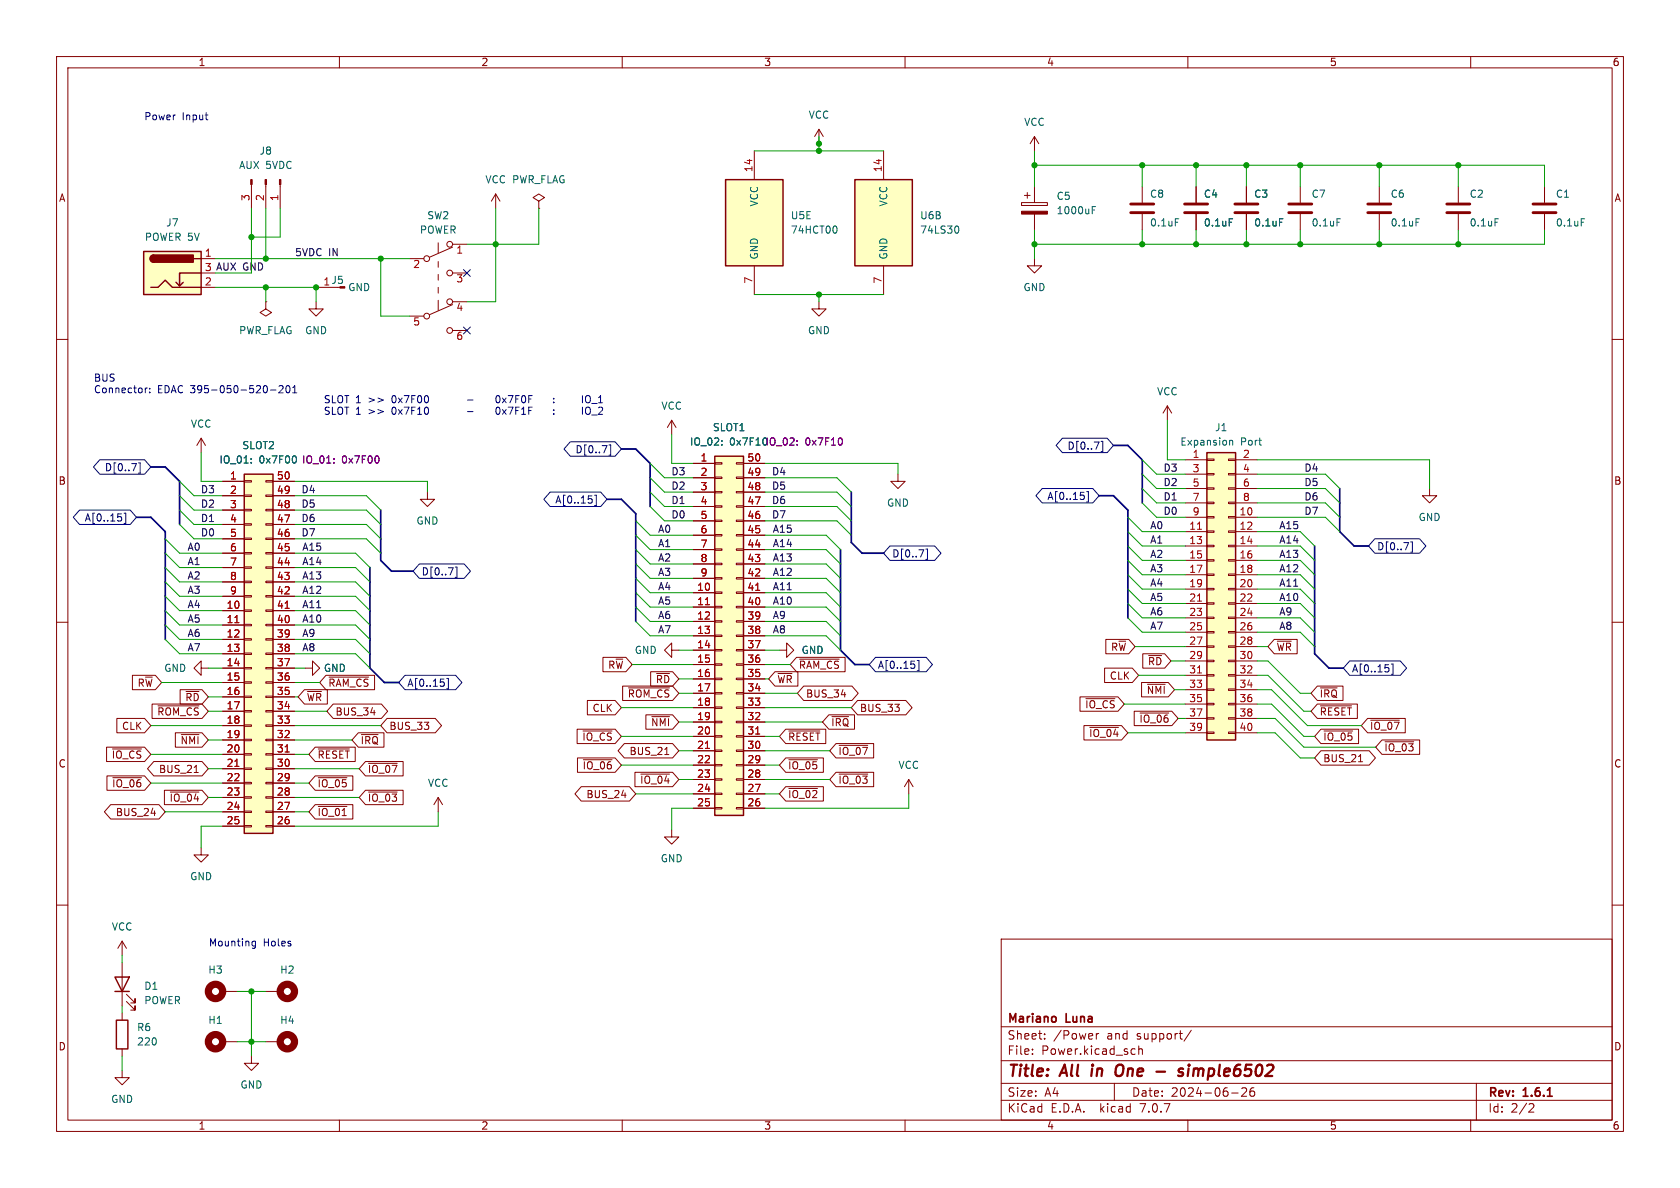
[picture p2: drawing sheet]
<svg xmlns="http://www.w3.org/2000/svg" width="297mm" height="210mm" viewBox="0 0 297 210" stroke-linecap="round" stroke-linejoin="round" font-family="sans-serif">
<g fill="none" stroke="#840000" stroke-width=".18">
<path d="M10 10h277v190h-277zM12 12h273v186h-273zM60 10v2M110 10v2M160 10v2M210 10v2M260 10v2M44.4 32.6v4.2M47 32.6v4.2M49.5 32.6v4.2M87.6 34.3l-.7 1.3M87.6 34.3v2.5"/>
<path d="M87.6 34.3l.8 1.3M95.2 35.6l1.1-.7-1.1-.6-1 .6 1 .7v1.2M95.2 36.8h.1M133.3 26.7v5.1M144.8 22.9l-.8 1.2M144.8 22.9v2.5M144.8 22.9l.7 1.2M156.2 26.7v5.1M180.6 35.8h4.6v.5h-4.6zM181.1 34.5h1M181.6 34v1.1M182.9 24.1l-.8 1.3"/>
<path d="M182.9 24.1v2.6M182.9 33v2.8M182.9 37.8v2.8M182.9 24.1l.7 1.3M201.9 33v2.8M201.9 37.8v2.8M211.5 33v2.8M211.5 37.8v2.8M220.3 33v2.8M220.3 37.8v2.8M229.9 33v2.8M229.9 37.8v2.8"/>
<path d="M243.8 33v2.8M243.8 37.8v2.8M257.8 33v2.8M257.8 37.8v2.8M273 33v2.8M273 37.8v2.8M10 60h2M35.6 45.7h2.5M35.6 48.3h2.5M35.6 50.8h2.5M47 53.3v1.3l1 .6-1 .7-1-.7 1-.6M47 53.3h.1"/>
<path d="M55.9 53.3v1.3h1.2l-1.2 1.3-1.3-1.3h1.3M55.9 50.8h3.8M72.4 45.7h2.5M72.4 55.9h2.5M77.5 42.9v1.8M77.5 46.2v1M77.5 48.5v1M77.5 50.8v1M77.5 53.1v1.8M80 53.8l-4.1 1.8M80 43.7l-4.1 1.8M80 43.2h2.5"/>
<path d="M80 48.3h2.5M80 53.3h2.5M80 58.4h2.5M133.3 47v5.1M144.8 53.3v1.3h1.2l-1.2 1.3-1.3-1.3h1.3M156.2 47v5.1M182.9 45.7v1.3h1.2l-1.2 1.3-1.3-1.3h1.3M285 60h2M35.6 77.5l-.8 1.2M35.6 77.5v2.5M35.6 77.5l.7 1.2M118.7 74.3l-.7 1.3"/>
<path d="M118.7 74.3v2.5M118.7 74.3l.8 1.3M206.4 71.8l-.8 1.2M206.4 71.8v2.5M206.4 71.8l.7 1.2M39.4 85.1h3.8M39.4 87.6h3.8M39.4 90.2h3.8M39.4 92.7h3.8M39.4 97.8h3.8M39.4 95.3h3.8M43.2 97.7h1.2v.2h-1.2z"/>
<path d="M43.2 95.1h1.2v.3h-1.2zM43.2 92.6h1.2v.2h-1.2zM43.2 90h1.2v.3h-1.2zM43.2 87.5h1.2v.3h-1.2zM43.2 85h1.2v.2h-1.2zM47 97.7h1.3v.2h-1.3zM47 95.1h1.3v.3h-1.3zM47 92.6h1.3v.2h-1.3zM47 90h1.3v.3h-1.3zM47 87.5h1.3v.3h-1.3zM47 85h1.3v.2h-1.3zM48.3 85.1h3.8"/>
<path d="M48.3 87.6h3.8M48.3 90.2h3.8M48.3 92.7h3.8M48.3 97.8h3.8M48.3 95.3h3.8M75.6 87v1.3h1.2l-1.2 1.2-1.3-1.2h1.3M122.6 81.9h3.8M122.6 84.5h3.8M122.6 87h3.8M122.6 89.5h3.8M122.6 99.7h3.8M122.6 97.2h3.8"/>
<path d="M122.6 94.6h3.8M122.6 92.1h3.8M126.4 99.6h1.2v.2h-1.2zM126.4 97h1.2v.3h-1.2zM126.4 94.5h1.2v.2h-1.2zM126.4 91.9h1.2v.3h-1.2zM126.4 89.4h1.2v.3h-1.2zM126.4 86.9h1.2v.2h-1.2zM126.4 84.3h1.2v.3h-1.2zM126.4 81.8h1.2v.2h-1.2zM130.2 99.6h1.2v.2h-1.2zM130.2 97h1.2v.3h-1.2z"/>
<path d="M130.2 94.5h1.2v.2h-1.2zM130.2 91.9h1.2v.3h-1.2zM130.2 89.4h1.2v.3h-1.2zM130.2 86.9h1.2v.2h-1.2zM130.2 84.3h1.2v.3h-1.2zM130.2 81.8h1.2v.2h-1.2zM131.4 81.9h3.9M131.4 84.5h3.9M131.4 87h3.9M131.4 89.5h3.9M131.4 99.7h3.9M131.4 97.2h3.9"/>
<path d="M131.4 94.6h3.9M131.4 92.1h3.9M158.7 83.8v1.3h1.3l-1.3 1.3-1.2-1.3h1.2M209.5 81.3h3.9M209.5 91.4h3.9M209.5 94h3.9M209.5 96.5h3.9M209.5 99.1h3.9M209.5 83.8h3.9M209.5 86.4h3.9M209.5 88.9h3.9M213.4 98.9h1.2v.3h-1.2z"/>
<path d="M213.4 96.4h1.2v.2h-1.2zM213.4 93.9h1.2v.2h-1.2zM213.4 91.3h1.2v.3h-1.2zM213.4 88.8h1.2v.2h-1.2zM213.4 86.2h1.2v.3h-1.2zM213.4 83.7h1.2v.2h-1.2zM213.4 81.2h1.2v.2h-1.2zM217.2 98.9h1.2v.3h-1.2zM217.2 96.4h1.2v.2h-1.2zM217.2 93.9h1.2v.2h-1.2zM217.2 91.3h1.2v.3h-1.2zM217.2 88.8h1.2v.2h-1.2z"/>
<path d="M217.2 86.2h1.2v.3h-1.2zM217.2 83.7h1.2v.2h-1.2zM217.2 81.2h1.2v.2h-1.2zM218.4 81.3h3.8M218.4 91.4h3.8M218.4 94h3.8M218.4 96.5h3.8M218.4 99.1h3.8M218.4 83.8h3.8M218.4 86.4h3.8M218.4 88.9h3.8M252.7 86.4v1.2h1.3l-1.3 1.3-1.2-1.3h1.2"/>
<path d="M10 110h2M23.4 119.4h4.1l1.1 1.3-1.1 1.2h-4.1zM25.7 119.7h1.2M35.6 118.1v-1.3l-1.3 1.3 1.3 1.3v-1.3h1.2M39.4 108h3.8M39.4 110.5h3.8M39.4 113h3.8M39.4 115.6h3.8M39.4 118.1h3.8M39.4 105.4h3.8M39.4 102.9h3.8M39.4 100.3h3.8"/>
<path d="M43.2 118h1.2v.2h-1.2zM43.2 115.4h1.2v.3h-1.2zM43.2 112.9h1.2v.3h-1.2zM43.2 110.4h1.2v.2h-1.2zM43.2 107.8h1.2v.3h-1.2zM43.2 105.3h1.2v.2h-1.2zM43.2 102.7h1.2v.3h-1.2zM43.2 100.2h1.2v.3h-1.2zM47 118h1.3v.2h-1.3zM47 115.4h1.3v.3h-1.3zM47 112.9h1.3v.3h-1.3zM47 110.4h1.3v.2h-1.3z"/>
<path d="M47 107.8h1.3v.3h-1.3zM47 105.3h1.3v.2h-1.3zM47 102.7h1.3v.3h-1.3zM47 100.2h1.3v.3h-1.3zM48.3 108h3.8M48.3 110.5h3.8M48.3 113h3.8M48.3 115.6h3.8M48.3 118.1h3.8M48.3 105.4h3.8M48.3 102.9h3.8M48.3 100.3h3.8"/>
<path d="M54 118.1h1.2v-1.3l1.3 1.3-1.3 1.3v-1.3M57.6 119.4h8.6v2.5h-8.6l-1.1-1.2zM58.2 119.7h7M106.6 116.2h4l1.2 1.3-1.2 1.2h-4zM108.9 116.5h1.2M115 118.7h3.9l1.1 1.3-1.1 1.3h-3.9zM116.1 119.1h2.3M118.7 114.9v-1.2l-1.2 1.2 1.2 1.3v-1.3h1.3M122.6 104.8h3.8M122.6 107.3h3.8M122.6 109.9h3.8M122.6 112.4h3.8"/>
<path d="M122.6 114.9h3.8M122.6 117.5h3.8M122.6 102.2h3.8M126.4 119.9h1.2v.2h-1.2zM126.4 117.3h1.2v.3h-1.2zM126.4 114.8h1.2v.3h-1.2zM126.4 112.3h1.2v.2h-1.2zM126.4 109.7h1.2v.3h-1.2zM126.4 107.2h1.2v.2h-1.2zM126.4 104.6h1.2v.3h-1.2zM126.4 102.1h1.2v.3h-1.2zM130.2 119.9h1.2v.2h-1.2z"/>
<path d="M130.2 117.3h1.2v.3h-1.2zM130.2 114.8h1.2v.3h-1.2zM130.2 112.3h1.2v.2h-1.2zM130.2 109.7h1.2v.3h-1.2zM130.2 107.2h1.2v.2h-1.2zM130.2 104.6h1.2v.3h-1.2zM130.2 102.1h1.2v.3h-1.2zM131.4 104.8h3.9M131.4 107.3h3.9M131.4 109.9h3.9M131.4 112.4h3.9M131.4 114.9h3.9"/>
<path d="M131.4 117.5h3.9M131.4 102.2h3.9M137 118.7h4.1v2.6h-4.1l-1.1-1.3zM137.5 119.1h2.5M137.8 114.9h1.3v-1.2l1.2 1.2-1.2 1.3v-1.3M140.8 116.2h8.6v2.5h-8.6l-1.1-1.2zM141.4 116.5h7M195.3 118.1h4.9l1.1 1.3-1.1 1.3h-4.9zM195.5 113h4l1.2 1.3-1.2 1.3h-4zM197.8 113.3h1.2M202 115.6h3.9l1.1 1.2-1.1 1.3h-3.9zM203.1 115.9h2.3"/>
<path d="M209.5 101.6h3.9M209.5 104.1h3.9M209.5 106.7h3.9M209.5 109.2h3.9M209.5 111.8h3.9M209.5 114.3h3.9M209.5 116.8h3.9M209.5 119.4h3.9M213.4 119.3h1.2v.2h-1.2zM213.4 116.7h1.2v.3h-1.2zM213.4 114.2h1.2v.2h-1.2zM213.4 111.6h1.2v.3h-1.2z"/>
<path d="M213.4 109.1h1.2v.2h-1.2zM213.4 106.6h1.2v.2h-1.2zM213.4 104h1.2v.3h-1.2zM213.4 101.5h1.2v.2h-1.2zM217.2 119.3h1.2v.2h-1.2zM217.2 116.7h1.2v.3h-1.2zM217.2 114.2h1.2v.2h-1.2zM217.2 111.6h1.2v.3h-1.2zM217.2 109.1h1.2v.2h-1.2zM217.2 106.6h1.2v.2h-1.2zM217.2 104h1.2v.3h-1.2zM217.2 101.5h1.2v.2h-1.2z"/>
<path d="M218.4 101.6h3.8M218.4 104.1h3.8M218.4 106.7h3.8M218.4 109.2h3.8M218.4 111.8h3.8M218.4 114.3h3.8M218.4 116.8h3.8M218.4 119.4h3.8M225.3 113h4v2.6h-4l-1.1-1.3zM225.8 113.3h2.5M285 110h2M18.8 132.1h6.8l1.1 1.3-1.1 1.2h-6.8z"/>
<path d="M18.9 137.2h6.7l1.1 1.2-1.1 1.3h-6.7zM19.9 132.4h5.1M19.9 137.5h5.1M20.7 127h4.9l1.1 1.3-1.1 1.2h-4.9zM26.9 124.5h8.8l1.1 1.2-1.1 1.3h-8.8zM27.2 134.6h8.5l1.1 1.3-1.1 1.3h-8.5l-1.1-1.3zM27.9 124.8h7.3M29.1 139.7h6.6l1.1 1.3-1.1 1.2h-6.6zM31 129.5h4.7l1.1 1.3-1.1 1.3h-4.7zM31.8 121.9h3.9l1.1 1.3-1.1 1.3h-3.9zM32 129.9h3.2M32.9 122.2h2.3"/>
<path d="M34.3 136.6h.8M39.4 120.7h3.8M39.4 123.2h3.8M39.4 125.7h3.8M39.4 128.3h3.8M39.4 130.8h3.8M39.4 133.4h3.8M39.4 135.9h3.8M39.4 138.4h3.8M43.2 138.3h1.2v.3h-1.2zM43.2 135.8h1.2v.2h-1.2zM43.2 133.2h1.2v.3h-1.2z"/>
<path d="M43.2 130.7h1.2v.2h-1.2zM43.2 128.1h1.2v.3h-1.2zM43.2 125.6h1.2v.3h-1.2zM43.2 123.1h1.2v.2h-1.2zM43.2 120.5h1.2v.3h-1.2zM47 138.3h1.3v.3h-1.3zM47 135.8h1.3v.2h-1.3zM47 133.2h1.3v.3h-1.3zM47 130.7h1.3v.2h-1.3zM47 128.1h1.3v.3h-1.3zM47 125.6h1.3v.3h-1.3zM47 123.1h1.3v.2h-1.3z"/>
<path d="M47 120.5h1.3v.3h-1.3zM48.3 120.7h3.8M48.3 123.2h3.8M48.3 125.7h3.8M48.3 128.3h3.8M48.3 130.8h3.8M48.3 133.4h3.8M48.3 135.9h3.8M48.3 138.4h3.8M53.8 121.9h4.1v2.6h-4.1l-1.1-1.3zM54.4 122.2h2.4M55.7 132.1h7.1v2.5h-7.1l-1.1-1.2z"/>
<path d="M55.7 137.2h6.7v2.5h-6.7l-1.1-1.3zM56.3 132.4h5.5M56.3 137.5h5M58.9 124.5h8.5l1.1 1.2-1.1 1.3h-8.5l-1.1-1.3zM63.3 129.5h4.6v2.6h-4.6l-1.1-1.3zM63.9 129.9h2.9M64.6 134.6h6.7v2.6h-6.7l-1.1-1.3zM64.6 139.7h6.7v2.5h-6.7l-1.1-1.2zM65.2 134.9h5M68.4 127h8.6l1.1 1.3-1.1 1.2h-8.6l-1.1-1.2zM102 128.9h6.7l1.2 1.3-1.2 1.2h-6.7zM102.1 134h6.6l1.2 1.3-1.2 1.2h-6.6z"/>
<path d="M102.8 139.1h8.5l1.1 1.2-1.1 1.3h-8.5l-1.2-1.3zM103.1 129.2h5.1M103.1 134.3h5.1M103.8 123.8h4.9l1.2 1.3-1.2 1.3h-4.9zM110.1 121.3h8.8l1.1 1.3-1.1 1.2h-8.8zM110.4 131.4h8.5l1.1 1.3-1.1 1.3h-8.5l-1.1-1.3zM111.1 121.6h7.3M112.2 136.5h6.7l1.1 1.3-1.1 1.3h-6.7zM113.3 136.8h5.1M114.2 126.4h4.7l1.1 1.2-1.1 1.3h-4.7zM115.2 126.7h3.2M117.5 133.4h.7"/>
<path d="M122.6 120h3.8M122.6 122.6h3.8M122.6 125.1h3.8M122.6 127.6h3.8M122.6 130.2h3.8M122.6 132.7h3.8M122.6 135.3h3.8M122.6 137.8h3.8M126.4 137.7h1.2v.2h-1.2zM126.4 135.1h1.2v.3h-1.2zM126.4 132.6h1.2v.2h-1.2zM126.4 130h1.2v.3h-1.2z"/>
<path d="M126.4 127.5h1.2v.3h-1.2zM126.4 125h1.2v.2h-1.2zM126.4 122.4h1.2v.3h-1.2zM130.2 137.7h1.2v.2h-1.2zM130.2 135.1h1.2v.3h-1.2zM130.2 132.6h1.2v.2h-1.2zM130.2 130h1.2v.3h-1.2zM130.2 127.5h1.2v.3h-1.2zM130.2 125h1.2v.2h-1.2zM130.2 122.4h1.2v.3h-1.2zM131.4 120h3.9M131.4 122.6h3.9"/>
<path d="M131.4 125.1h3.9M131.4 127.6h3.9M131.4 130.2h3.9M131.4 132.7h3.9M131.4 135.3h3.9M131.4 137.8h3.9M138.9 139.1h6.7v2.5h-6.7l-1.1-1.3zM138.9 134h6.7v2.5h-6.7l-1.1-1.2zM138.9 128.9h7.1v2.5h-7.1l-1.1-1.2zM139.5 139.4h5M139.5 129.2h5.4M139.5 134.3h5"/>
<path d="M142.1 121.3h8.5l1.1 1.3-1.1 1.2h-8.5l-1.1-1.2zM146.5 126.4h4.6v2.5h-4.6l-1.1-1.3zM147.1 126.7h2.9M147.8 136.5h6.7v2.6h-6.7l-1.1-1.3zM147.8 131.4h6.7v2.6h-6.7l-1.1-1.3zM148.3 136.8h5.1M148.3 131.8h5.1M151.6 123.8h8.5l1.1 1.3-1.1 1.3h-8.5l-1.1-1.3zM160.7 137.8l-.8 1.3M160.7 137.8v2.5M160.7 137.8l.7 1.3M190.9 123.2h6.7l1.2 1.3-1.2 1.2h-6.7z"/>
<path d="M191.6 128.3h6.7l1.1 1.2-1.1 1.3h-6.7zM192 123.5h5.1M192.7 128.6h5M200.5 125.7h6.7l1.1 1.3-1.1 1.3h-6.7zM201.6 126h5M201.8 120.6h4.7l1.1 1.3-1.1 1.3h-4.7zM202.9 121h3.1M209.5 121.9h3.9M209.5 124.5h3.9M209.5 127h3.9M209.5 129.5h3.9M213.4 129.4h1.2v.3h-1.2z"/>
<path d="M213.4 126.9h1.2v.2h-1.2zM213.4 124.3h1.2v.3h-1.2zM213.4 121.8h1.2v.2h-1.2zM217.2 129.4h1.2v.3h-1.2zM217.2 126.9h1.2v.2h-1.2zM217.2 124.3h1.2v.3h-1.2zM217.2 121.8h1.2v.2h-1.2zM218.4 121.9h3.8M218.4 124.5h3.8M218.4 127h3.8M218.4 129.5h3.8M232.9 124.5h7.1v2.5h-7.1l-1.1-1.3z"/>
<path d="M232.9 121.3h4.5v2.5h-4.5l-1.1-1.2zM233.4 124.8h5.5M233.4 121.6h3M233.5 128.9h6.7v2.5h-6.7l-1.1-1.2zM233.5 132.7h8.6l1.1 1.3-1.1 1.3h-8.6l-1.1-1.3zM234.1 129.2h5M240.2 134.7h.7M241.8 127h6.6v2.5h-6.6l-1.1-1.2zM242.3 127.3h5.1M244.3 130.8h6.7v2.6h-6.7l-1.1-1.3zM244.9 131.1h5M10 160h2"/>
<path d="M19.6 142.2h8.5l1.1 1.3-1.1 1.3h-8.5l-1.1-1.3zM30.1 140h5.1M35.6 149.9v1.2h1.2l-1.2 1.3-1.3-1.3h1.3M39.4 141h3.8M39.4 143.5h3.8M39.4 146.1h3.8M43.2 145.9h1.2v.3h-1.2zM43.2 143.4h1.2v.2h-1.2zM43.2 140.8h1.2v.3h-1.2zM47 145.9h1.3v.3h-1.3zM47 143.4h1.3v.2h-1.3zM47 140.8h1.3v.3h-1.3z"/>
<path d="M48.3 141h3.8M48.3 143.5h3.8M48.3 146.1h3.8M55.7 142.2h6.7v2.6h-6.7l-1.1-1.3zM56.3 142.6h5M65.2 140h5M77.5 141v2.5M77.5 141l-.8 1.2M77.5 141l.7 1.2M118.7 146.7v1.3h1.3l-1.3 1.2-1.2-1.2h1.2M122.6 140.3h3.8M122.6 142.9h3.8"/>
<path d="M126.4 142.7h1.2v.3h-1.2zM126.4 140.2h1.2v.3h-1.2zM130.2 142.7h1.2v.3h-1.2zM130.2 140.2h1.2v.3h-1.2zM131.4 140.3h3.9M131.4 142.9h3.9M285 160h2M21.6 166.4v2.5M21.6 170.2v7.6M21.6 179.1v1.2M21.6 166.4l-.8 1.2M21.6 166.4l.8 1.2"/>
<path d="M22.4 177l1.5 1.6v-.8v.8h-.8M22.4 175.8l1.5 1.5v-.8v.8h-.8M39.4 175.3h2.5M47 175.3h2.5M177 166h108v32h-108zM21.6 189.2v1.3h1.3l-1.3 1.3-1.3-1.3h1.3M21.6 185.4v1.3M39.4 184.2h2.5M44.4 186.7v1.3h1.3l-1.3 1.2-1.2-1.2h1.2M47 184.2h2.5M60 198v2M110 198v2"/>
<path d="M160 198v2M177 194.5h108M177 191.5h108M177 187.5h108M177 181.5h108M182.5 186.3v.1M182.5 185.5v.1M184.7 183.6v.1M184.7 182.8v.1M193.8 182.7v1M194.2 182.7l-.2 .1-.2 .2M197 191.5v3"/>
<path d="M200.2 185.4l.5 .1M200.7 186.3l-.5 .1M201.3 185.5l.2-.1 .4 .1 .1 .9M201.3 184.9v1.5M210 198v2M210.6 182.1l-1.3 2M217.7 193.2h1.2M220.3 192.4v.5l-.8 .9h.9M221.2 192.4a1.17 1.17 0 0 0-.1 1.3h.6l.1-.5-.3-.3h-.3l-.2 .3M260 198v2M261 191.5v6.5M270.5 195.1l.5 .1 .2 .3-1 1.1h1"/>
<circle cx="75.4" cy="45.7" r=".51"/>
<circle cx="75.4" cy="55.9" r=".51"/>
<circle cx="79.5" cy="58.4" r=".51"/>
<circle cx="79.5" cy="43.2" r=".51"/>
<circle cx="79.5" cy="48.3" r=".51"/>
<circle cx="79.5" cy="53.3" r=".51"/>
</g>
<path d="M186.6 179.8v.7M273.6 193.8h.8" fill="none" stroke="#840000" stroke-width=".3"/>
<path d="M193.1 188.9l-.2 1.3M197.2 189.9l.2 .2a.71 .71 0 0 0 1-.2M198.2 188.2a.77 .77 0 0 0-.9 .7M204.4 189.4h1.6M209.2 189a.49 .49 0 0 0-.8 .3v.1l.7 .2 .1 .2-.2 .3-.2 .1-.5-.1M210.1 188.9l-.1 1.3M210.2 188.2v.2M210.2 188.2l-.1 .1 .1 .1M210.2 188.2l.1 .1-.1 .1" fill="none" stroke="#840000" stroke-width=".4"/>
<g fill="none" stroke="#840000" stroke-width=".25">
<path d="M128.3 31.8h10.1v15.2h-10.1zM151.1 31.8h10.2v15.2h-10.2zM25.4 44.5h10.2v7.6h-10.2zM26.7 50.8h1.2l1.3-1.3 1.3 1.3h5.1M27.2 45.1a.64 .64 0 0 0-.7 .6 .64 .64 0 0 0 .7 .7M32.4 49.9l-.7 .6M34.3 45.7h1.3M35.6 48.3h-3.9v2.2l-.6-.6M43.2 83.8h5.1v63.5h-5.1zM126.4 80.6h5v63.5h-5zM213.4 80h5v50.8h-5zM20.3 172.7h2.6l-1.3 2.6z"/>
<path d="M20.3 175.3h2.6M20.6 180.3h2v5.1h-2z"/>
</g>
<g fill="#ffffc2" stroke="#ffffc2" stroke-width=".18">
<path d="M151.1 31.8h10.2v15.2h-10.2z"/>
<path d="M128.3 31.8h10.1v15.2h-10.1z"/>
<path d="M25.4 44.5h10.2v7.6h-10.2z"/>
<path d="M213.4 80h5v50.8h-5z"/>
<path d="M126.4 80.6h5v63.5h-5z"/>
<path d="M43.2 83.8h5.1v63.5h-5.1z"/>
</g>
<g fill="none" stroke="#006464" stroke-width=".18">
<path d="M169.2 39.9a.79 .79 0 0 1 0 1.3M193.1 37.1h.4M193.1 36.5h.6M207.8 38.7h.6M217.3 38.7h.6M226.2 38.7h.6M236.4 38.7h.6M250.3 38.7h.6M264.3 38.7h.6M279.5 38.7h.6M147.8 40l.2 .4-.2 .8M127.6 78.6v.1"/>
<path d="M127.6 77.9v.1M217.4 77.8v.9M217.4 78l.2-.2 .3 .1v.8M44.4 81.7v.2M44.4 81.1v.1M52.2 80.7l.2 .4-.2 .7"/>
</g>
<g fill="#840000" stroke="#840000" stroke-width=".18">
<path d="M44.3 31.8h.3v.8h-.3z"/>
<path d="M46.9 31.8h.2v.8h-.2z"/>
<path d="M49.4 31.8h.3v.8h-.3z"/>
<path d="M180.6 37.3h4.6v.5h-4.6z"/>
<path d="M60.1 50.7h.9v.2h-.9z"/>
</g>
<g fill="none" stroke="#840000" stroke-width="1.3">
<circle cx="38.1" cy="175.3" r="1.27"/>
<circle cx="50.8" cy="175.3" r="1.27"/>
<circle cx="38.1" cy="184.1" r="1.27"/>
<circle cx="50.8" cy="184.1" r="1.27"/>
</g>
<g fill="#840000" stroke="#840000" stroke-width=".25">
<path d="M26.7 45.3l.5-.2v1.3a.64 .64 0 0 1-.6-.4 .64 .64 0 0 1 .1-.7z"/>
<path d="M27.2 45.1h7v1.3h-7z"/>
</g>
<g fill="none" stroke="#840000" stroke-width=".51">
<path d="M199.9 37.6h4.1M199.9 36.1h4.1M209.4 37.6h4.1M209.4 36.1h4.1M218.3 37.6h4.1M218.3 36.1h4.1M227.8 37.6h4.1M227.8 36.1h4.1M241.8 37.6h4.1M241.8 36.1h4.1M255.8 37.6h4M255.8 36.1h4"/>
<path d="M271 37.6h4.1M271 36.1h4.1"/>
</g>
<path d="M211.7 93.6h.7M41.5 110.1h.7M50.4 107.5h.7M124.7 106.9h.7M133.6 104.4h.7M211.7 106.3h.7M211.7 119h.7M41.5 135.5h.7M50.4 132.9h.7M124.7 132.3h.7M133.6 129.8h.7" fill="none" stroke="#a90000" stroke-width=".18"/>
<path d="M140.9 78.6v.1M140.9 77.9v.1M148.7 77.5l.2 .4-.2 .7M59 81.7v.2M59 81.1v.1M66.8 80.7l.2 .4-.2 .7" fill="none" stroke="#840084" stroke-width=".18"/>
<g fill="none" stroke="#000084" stroke-width=".18">
<path d="M81.9 57.8l1.3 1.2M81.9 47.7l1.3 1.2M83.2 57.8l-1.3 1.2M83.2 47.7l-1.3 1.2M100.8 78.1h7.9l1.2 1.3-1.2 1.2h-7.9l-1.1-1.2zM107.7 78.7h.3v1.8h-.3M187.8 77.5h7.9l1.1 1.2-1.1 1.3h-7.9l-1.1-1.3zM194.7 78h.3v1.8h-.3M14.1 90.2h8.9l1.1 1.2-1.1 1.3h-8.9l-1.1-1.3zM17.6 81.3h8l1.1 1.3-1.1 1.2h-8l-1.1-1.2zM21.5 91.4v.6M21.9 90.7h.3v1.8h-.3"/>
<path d="M24.5 81.8h.3v1.8h-.3M74.1 99.7h8l1.1 1.3-1.1 1.2h-8l-1.1-1.2zM97.2 87h9l1.1 1.3-1.1 1.2h-9l-1.1-1.2zM104.6 88.3v.5M105.1 87.5h.3v1.9h-.3M157.3 96.5h7.9l1.2 1.3-1.2 1.3h-7.9l-1.1-1.3zM163.7 97.1h.3v1.8h-.3M184.2 86.4h9l1.1 1.2-1.1 1.3h-9l-1.1-1.3zM191.6 87.6v.6M192.1 86.9h.3v1.8h-.3M243 95.2h8l1.1 1.3-1.1 1.3h-8l-1.1-1.3zM249.4 95.8h.3v1.8h-.3"/>
<path d="M71.6 119.4h9l1.1 1.3-1.1 1.2h-9l-1.1-1.2zM79 119.9h.3v1.8h-.3M80.5 100.2h.3v1.9h-.3M154.8 116.2h8.9l1.1 1.3-1.1 1.2h-8.9l-1.1-1.2zM161.7 117.5v.5M162.2 116.8h.3v1.8h-.3M238.6 116.8h9l1.1 1.3-1.1 1.3h-9l-1.1-1.3zM245.5 118.1v.6M246 117.4h.3v1.8h-.3M78.5 120.7v.5"/>
</g>
<g fill="none" stroke="#0000c2" stroke-width=".18">
<path d="M36.3 20.3h.4M36.6 21.2h.1M25.7 68.6v.8M26 68.6l-.3 .2M26.5 69.3v.1M26.5 68.7v.1M47.8 69h1M49.3 68.3l.5-.1 .3 .3-.8 .9h.8M50.7 68.3l.1-.1a.68 .68 0 0 1 .5 .6 .68 .68 0 0 1-.5 .6l-.1-.1-.2-.3zM51.7 69.4h.8M51.7 68.5l.4-.3v1.2M88.8 70.4l.7 .8"/>
<path d="M88.8 72.4l.7 .8M89.5 70.4l-.7 .8M89.5 72.4l-.7 .8M89.8 69.9h.9l-.6 1.3M89.8 72h.9l-.6 1.2M91.2 70.5h.4M91.2 72.6h.4M91.8 69.9h-.6v1.3M91.8 72h-.6v1.2M92.2 73.2h.7M92.2 72.3l.4-.3v1.2M92.3 70.1l.2-.2a.68 .68 0 0 1 .4 .7 .68 .68 0 0 1-.4 .6l-.2-.1-.1-.4z"/>
<path d="M93.5 70.5h.4M93.5 72.6h.4M94.1 69.9h-.6v1.3M94.1 72h-.6v1.2M97.9 71.1v.1M97.9 70.4v.1M97.9 72.5v.1M97.9 73.1v.1M103 69.9v1.3M103 72v1.2M103.6 70.1l.2-.2a.43 .43 0 0 1 .6 .5v.4a.42 .42 0 0 1-.5 .4 .42 .42 0 0 1-.4-.4zM103.6 72.2l.2-.2a.43 .43 0 0 1 .6 .4v.4a.42 .42 0 0 1-.5 .5 .42 .42 0 0 1-.4-.5z"/>
<path d="M104.6 71.3h1M104.6 73.4h1M105.8 71.2h.7M105.8 70.3l.4-.4v1.3M105.8 72.1l.5-.1 .2 .3-.7 .9h.7M44.6 167.1l.2 .1h.4M45.2 166.4v1l-.3 .2h-.3M45.2 166.4h-.4l-.2 .1"/>
</g>
<path d="M109.9 79.4h2.5l2.5 2.5v7.6M196.8 78.7h2.6l2.5 2.6v7.6M24.1 91.4h2.6l2.5 2.6v19M26.7 82.6h2.5l2.5 2.5v7.6M67.3 90.2v8.9l1.9 1.9h3.8M107.3 88.3h2.6l2.5 2.5v19.1M148.6 97.2v17.7l2.5 2.6h2.6M150.5 87v8.9l1.9 1.9h3.8M194.3 87.6h2.5l2.6 2.6v19M232.4 96.5v19.1l2.5 2.5h2.6M236.9 86.4v7.6l2.5 2.5h2.5M65.4 100.3v17.8l2.5 2.6h2.6" fill="none" stroke="#000084" stroke-width=".3"/>
<g fill="none" stroke="#009600" stroke-width=".18">
<path d="M44.4 36.8v11.5h-6.3M47 36.8v8.9M49.5 36.8v5.1h-5.1M87.6 36.8v16.5h-5.1M95.2 36.8v6.4h-12.7M133.3 26.7h22.9M144.8 24.1v2.6M182.9 26.7v6.3M182.9 29.2h90.1v3.8M201.9 29.2v3.8M211.5 29.2v3.8M220.3 29.2v3.8"/>
<path d="M229.9 29.2v3.8M243.8 29.2v3.8M257.8 29.2v3.8M38.1 45.7h34.3M38.1 50.8h17.8v2.5M47 50.8v2.5M67.3 45.7v10.2h5.1M133.3 52.1h22.9M144.8 52.1v1.2M182.9 40.6v5.1M201.9 40.6v2.6M211.5 40.6v2.6"/>
<path d="M220.3 40.6v2.6M229.9 40.6v2.6M243.8 40.6v2.6M257.8 40.6v2.6M273 40.6v2.6h-90.1M118.7 76.8v5.1h3.9M206.4 74.3v7h3.1M29.2 95.3l2.5 2.5h7.7M29.2 97.8l2.5 2.5h7.7M31.7 92.7l2.6 2.6h5.1M31.7 90.2l2.6 2.5h5.1M31.7 85.1l2.6 2.5h5.1"/>
<path d="M31.7 87.6l2.6 2.6h5.1M35.6 80v5.1h3.8M52.1 95.3h12.7l2.5 2.5M52.1 92.7h12.7l2.5 2.6M52.1 97.8h10.8l2.5 2.5M52.1 87.6h12.7l2.5 2.6M52.1 85.1h23.5v1.9M52.1 90.2h12.7l2.5 2.5M112.4 92.1l2.5 2.5h7.7M112.4 94.6l2.5 2.6h7.7M112.4 99.7l2.5 2.5h7.7M112.4 97.2l2.5 2.5h7.7"/>
<path d="M114.9 84.5l2.6 2.5h5.1M114.9 81.9l2.6 2.6h5.1M114.9 87l2.6 2.5h5.1M114.9 89.5l2.6 2.6h5.1M135.3 87h12.7l2.5 2.5M135.3 84.5h12.7l2.5 2.5M135.3 94.6h10.7l2.6 2.6M135.3 97.2h10.7l2.6 2.5M135.3 99.7h10.7l2.6 2.5M135.3 81.9h23.4v1.9M135.3 89.5h12.7l2.5 2.6M135.3 92.1h12.7l2.5 2.5"/>
<path d="M199.4 91.4l2.5 2.6h7.6M199.4 99.1l2.5 2.5h7.6M199.4 94l2.5 2.5h7.6M199.4 96.5l2.5 2.6h7.6M201.9 81.3l2.6 2.5h5M201.9 83.8l2.6 2.6h5M201.9 86.4l2.6 2.5h5M201.9 88.9l2.6 2.5h5M222.2 94h7.7l2.5 2.5M222.2 83.8h12.1l2.6 2.6M222.2 86.4h12.1l2.6 2.5M222.2 81.3h30.5v5.1"/>
<path d="M222.2 88.9h12.1l2.6 2.5M222.2 91.4h12.1l2.6 2.6M222.2 96.5h7.7l2.5 2.6M222.2 99.1h7.7l2.5 2.5M29.2 102.9l2.5 2.5h7.7M29.2 108l2.5 2.5h7.7M29.2 110.5l2.5 2.5h7.7M29.2 113l2.5 2.6h7.7M29.2 100.3l2.5 2.6h7.7M29.2 105.4l2.5 2.6h7.7M36.8 118.1h2.6M52.1 105.4h10.8l2.5 2.6"/>
<path d="M52.1 110.5h10.8l2.5 2.5M52.1 113h10.8l2.5 2.6M52.1 115.6h10.8l2.5 2.5M52.1 102.9h10.8l2.5 2.5M52.1 100.3h10.8l2.5 2.6M52.1 108h10.8l2.5 2.5M52.1 118.1h1.9M111.8 117.5h10.8M112.4 104.8l2.5 2.5h7.7M112.4 102.2l2.5 2.6h7.7M112.4 109.9l2.5 2.5h7.7M112.4 107.3l2.5 2.6h7.7"/>
<path d="M120 114.9h2.6M135.3 114.9h2.5M135.3 107.3h10.7l2.6 2.6M135.3 104.8h10.7l2.6 2.5M135.3 112.4h10.7l2.6 2.5M135.3 109.9h10.7l2.6 2.5M135.3 102.2h10.7l2.6 2.6M135.3 117.5h4.4M199.4 104.1l2.5 2.6h7.6M199.4 109.2l2.5 2.6h7.6M199.4 106.7l2.5 2.5h7.6M199.4 101.6l2.5 2.5h7.6"/>
<path d="M200.7 114.3h8.8M201.3 119.4h8.2M207 116.8h2.5M222.2 116.8h2l5.7 5.8h1.9M222.2 101.6h7.7l2.5 2.5M222.2 114.3h2M222.2 106.7h7.7l2.5 2.5M222.2 111.8h7.7l2.5 2.5M222.2 109.2h7.7l2.5 2.6M222.2 119.4h2l6.3 6.3h1.3M222.2 104.1h7.7l2.5 2.6M26.7 138.4h12.7"/>
<path d="M26.7 133.4h12.7M26.7 128.3h12.7M28.6 120.7h10.8M36.8 135.9h2.6M36.8 125.7h2.6M36.8 130.8h2.6M36.8 123.2h2.6M52.1 138.4h2.5M52.1 133.4h2.5M52.1 135.9h11.4M52.1 125.7h5.7M52.1 128.3h15.2"/>
<path d="M52.1 130.8h10.1M52.1 123.2h.6M52.1 120.7h4.4M109.9 130.2h12.7M109.9 125.1h12.7M109.9 135.3h12.7M120 122.6h2.6M120 137.8h2.6M120 127.6h2.6M120 120h2.6M120 132.7h2.6M135.3 122.6h5.7"/>
<path d="M135.3 130.2h2.5M135.3 137.8h11.4M135.3 127.6h10.1M135.3 125.1h15.2M135.3 135.3h2.5M135.3 120h.6M135.3 132.7h11.4M198.8 124.5h10.7M199.4 129.5h10.1M207.6 121.9h1.9M208.3 127h1.2M222.2 124.5h2.6l5.7 5.7h1.9"/>
<path d="M222.2 129.5h3.2l4.5 4.5h2.5M222.2 127h3.2l5.1 5.1h12.7M222.2 121.9h2.6l6.3 6.4h9.6M29.2 143.5h10.2M36.8 141h2.6M39.4 146.1h-3.8v3.8M52.1 143.5h2.5M52.1 141h11.4M77.5 143.5v2.6h-25.4M112.4 140.3h10.2M122.6 142.9h-3.9v3.8M135.3 140.3h2.5"/>
<path d="M160.7 140.3v2.6h-25.4M21.6 168.9v1.3M21.6 177.8v1.3M41.9 175.3h5.1M44.4 175.3v11.4M21.6 186.7v2.5M41.9 184.2h5.1"/>
</g>
<g fill="#009600" stroke="#009600" stroke-width=".18">
<circle cx="67.3" cy="45.7" r=".46"/>
<circle cx="55.9" cy="50.8" r=".46"/>
<circle cx="87.6" cy="43.2" r=".46"/>
<circle cx="44.4" cy="41.9" r=".46"/>
<circle cx="47" cy="50.8" r=".46"/>
<circle cx="47" cy="45.7" r=".46"/>
<circle cx="44.4" cy="175.3" r=".46"/>
<circle cx="44.4" cy="184.2" r=".46"/>
<circle cx="201.9" cy="43.2" r=".46"/>
<circle cx="211.5" cy="43.2" r=".46"/>
<circle cx="220.3" cy="43.2" r=".46"/>
<circle cx="229.9" cy="43.2" r=".46"/>
<circle cx="243.8" cy="29.2" r=".46"/>
<circle cx="229.9" cy="29.2" r=".46"/>
<circle cx="257.8" cy="29.2" r=".46"/>
<circle cx="211.5" cy="29.2" r=".46"/>
<circle cx="201.9" cy="29.2" r=".46"/>
<circle cx="243.8" cy="43.2" r=".46"/>
<circle cx="257.8" cy="43.2" r=".46"/>
<circle cx="220.3" cy="29.2" r=".46"/>
<circle cx="182.9" cy="29.2" r=".46"/>
<circle cx="144.8" cy="52.1" r=".46"/>
<circle cx="144.8" cy="26.7" r=".46"/>
<circle cx="144.8" cy="25.4" r=".46"/>
<circle cx="182.9" cy="43.2" r=".46"/>
</g>
<g font-size="2.8" fill="#840000">
<text x="178" y="190.9">Title:</text>
<text x="187.7" y="190.9">All</text>
<text x="193.8" y="190.9">in</text>
<text x="198.9" y="190.9">One</text>
<text x="211.6" y="190.9">simple6502</text>
</g>
<g font-size="2.1" fill="#840000">
<text x="178" y="184">Sheet:</text>
<text x="178" y="181.2">Mariano</text>
<text x="186.2" y="184">/Power</text>
<text x="188.5" y="181.2">Luna</text>
<text x="195.7" y="184">and</text>
<text x="201.1" y="184">support/</text>
<text x="178" y="186.7">File:</text>
<text x="184.1" y="186.7">Power.kicad_sch</text>
<text x="178" y="196.9">KiCad</text>
<text x="178" y="194.1">Size:</text>
<text x="184.7" y="194.1">A4</text>
<text x="185.7" y="196.9">E.D.A.</text>
<text x="194.6" y="196.9">kicad</text>
<text x="200" y="194.1">Date:</text>
<text x="201.8" y="196.9">7.0.7</text>
<text x="207" y="194.1">2024-06-26</text>
<text x="263" y="194.3">Rev:</text>
<text x="263" y="196.9">Id:</text>
<text x="267.1" y="196.9">2/2</text>
<text x="269.4" y="194.3">1.6.1</text>
</g>
<g font-size="1.8" fill="#840000">
<text x="35" y="11.9">1</text>
<text x="85" y="11.9">2</text>
<text x="135" y="11.9">3</text>
<text x="185" y="11.9">4</text>
<text x="235" y="11.9">5</text>
<text x="285" y="11.9">6</text>
<text x="10.3" y="35.9">A</text>
<text x="285.3" y="35.9">A</text>
<text x="10.3" y="85.9">B</text>
<text x="285.3" y="85.9">B</text>
<text x="107.4" y="118.4">R~{W}</text>
<text x="141.1" y="118.4">~{RAM_CS}</text>
<text x="196.3" y="115.3">R~{W}</text>
<text x="202.8" y="117.8">~{RD}</text>
<text x="225.6" y="115.3">~{WR}</text>
<text x="24.2" y="121.6">R~{W}</text>
<text x="32.7" y="124.1">~{RD}</text>
<text x="54.1" y="124.1">~{WR}</text>
<text x="57.9" y="121.6">~{RAM_CS}</text>
<text x="110.9" y="123.5">~{ROM_CS}</text>
<text x="115.8" y="121">~{RD}</text>
<text x="137.3" y="121">~{WR}</text>
<text x="142.4" y="123.5">BUS_34</text>
<text x="191.7" y="125.4">~{IO_CS}</text>
<text x="196.1" y="120.3">CLK</text>
<text x="202.6" y="122.9">~{NMI}</text>
<text x="233.2" y="123.5">~{IRQ}</text>
<text x="21.5" y="129.2">CLK</text>
<text x="27.7" y="126.7">~{ROM_CS}</text>
<text x="31.8" y="131.8">~{NMI}</text>
<text x="59.2" y="126.7">BUS_34</text>
<text x="63.7" y="131.8">~{IRQ}</text>
<text x="68.7" y="129.2">BUS_33</text>
<text x="102.8" y="131.1">~{IO_CS}</text>
<text x="104.7" y="126">CLK</text>
<text x="115" y="128.6">~{NMI}</text>
<text x="139.2" y="131.1">~{RESET}</text>
<text x="146.8" y="128.6">~{IRQ}</text>
<text x="151.9" y="126">BUS_33</text>
<text x="192.4" y="130.5">~{IO_04}</text>
<text x="201.3" y="128">~{IO_06}</text>
<text x="233.2" y="126.7">~{RESET}</text>
<text x="233.8" y="131.1">~{IO_05}</text>
<text x="242.1" y="129.2">~{IO_07}</text>
<text x="10.3" y="135.9">C</text>
<text x="19.7" y="134.3">~{IO_CS}</text>
<text x="28" y="136.8">BUS_21</text>
<text x="56" y="134.3">~{RESET}</text>
<text x="64.9" y="136.8">~{IO_07}</text>
<text x="102.9" y="136.2">~{IO_06}</text>
<text x="111.2" y="133.7">BUS_21</text>
<text x="139.2" y="136.2">~{IO_05}</text>
<text x="148.1" y="133.7">~{IO_07}</text>
<text x="233.8" y="134.9">BUS_21</text>
<text x="244.6" y="133">~{IO_03}</text>
<text x="285.3" y="135.9">C</text>
<text x="19.7" y="139.4">~{IO_06}</text>
<text x="29.9" y="141.9">~{IO_04}</text>
<text x="56" y="139.4">~{IO_05}</text>
<text x="64.9" y="141.9">~{IO_03}</text>
<text x="103.6" y="141.3">BUS_24</text>
<text x="113.1" y="138.7">~{IO_04}</text>
<text x="139.2" y="141.3">~{IO_02}</text>
<text x="148.1" y="138.7">~{IO_03}</text>
<text x="20.4" y="144.5">BUS_24</text>
<text x="56" y="144.5">~{IO_01}</text>
<text x="10.3" y="185.9">D</text>
<text x="285.3" y="185.9">D</text>
<text x="35" y="199.9">1</text>
<text x="85" y="199.9">2</text>
<text x="135" y="199.9">3</text>
<text x="185" y="199.9">4</text>
<text x="235" y="199.9">5</text>
<text x="285" y="199.9">6</text>
</g>
<g font-size="1.8" fill="#0000c2">
<text x="25.4" y="21.3">Power</text>
<text x="32.2" y="21.3">Input</text>
<text x="16.5" y="67.6">BUS</text>
<text x="16.5" y="69.6">Connector:</text>
<text x="27.8" y="69.6">EDAC 395-050-520-201</text>
<text x="57.1" y="71.4">SLOT 1</text>
<text x="65.2" y="71.4">&gt;&gt;</text>
<text x="69.6" y="71.4">0x7F00 - 0x7F0F : IO_1</text>
<text x="57.1" y="73.4">SLOT 1</text>
<text x="65.2" y="73.4">&gt;&gt;</text>
<text x="69.6" y="73.4">0x7F10 - 0x7F1F : IO_2</text>
<text x="36.8" y="167.4">Mounting</text>
<text x="46.5" y="167.4">Holes</text>
</g>
<g font-size="1.8" fill="#006464">
<text x="142.9" y="21.2">VCC</text>
<text x="181" y="22.5">VCC</text>
<text x="45.8" y="27.5">J8</text>
<text x="42.2" y="30.1">AUX 5VDC</text>
<text x="85.7" y="32.6">VCC PWR_FLAG</text>
<text x="186.7" y="35.5">C5</text>
<text x="203.2" y="35.2">C8</text>
<text x="212.7" y="35.2">C4</text>
<text x="221.6" y="35.2">C3</text>
<text x="231.8" y="35.2">C7</text>
<text x="245.8" y="35.2">C6</text>
<text x="259.7" y="35.2">C2</text>
<text x="275" y="35.2">C1</text>
<text x="29.3" y="40.2">J7</text>
<text x="74.1" y="41.5">POWER</text>
<text x="75.4" y="39">SW2</text>
<text x="134.2" y="36.6" transform="rotate(-90 134.2 36.6)">VCC</text>
<text x="139.7" y="41.5">74HCT00</text>
<text x="139.7" y="39">U5E</text>
<text x="157.1" y="36.6" transform="rotate(-90 157.1 36.6)">VCC</text>
<text x="162.6" y="39">U6B</text>
<text x="162.6" y="41.5">74LS30</text>
<text x="186.7" y="38.1">1000uF</text>
<text x="203.2" y="40.2">0.1uF</text>
<text x="212.7" y="40.2">0.1uF</text>
<text x="221.6" y="40.2">0.1uF</text>
<text x="231.8" y="40.2">0.1uF</text>
<text x="245.8" y="40.2">0.1uF</text>
<text x="259.7" y="40.2">0.1uF</text>
<text x="275" y="40.2">0.1uF</text>
<text x="25.5" y="42.8">POWER 5V</text>
<text x="134.2" y="46" transform="rotate(-90 134.2 46)">GND</text>
<text x="157.1" y="46" transform="rotate(-90 157.1 46)">GND</text>
<text x="57.1" y="50.5">1 J5</text>
<text x="61.5" y="51.7">GND</text>
<text x="180.8" y="51.7">GND</text>
<text x="42.2" y="59.3">PWR_FLAG</text>
<text x="53.8" y="59.3">GND</text>
<text x="142.7" y="59.3">GND</text>
<text x="204.5" y="70.1">VCC</text>
<text x="33.6" y="75.8">VCC</text>
<text x="116.8" y="72.6">VCC</text>
<text x="125.9" y="76.4">SLOT1</text>
<text x="214.7" y="76.4">J1</text>
<text x="38.7" y="82.1">IO_01:</text>
<text x="42.7" y="79.6">SLOT2</text>
<text x="45.8" y="82.1">0x7F00</text>
<text x="121.9" y="79">IO_02:</text>
<text x="208.6" y="79">Expansion</text>
<text x="219.3" y="79">Port</text>
<text x="156.7" y="89.8">GND</text>
<text x="73.5" y="92.9">GND</text>
<text x="250.7" y="92.3">GND</text>
<text x="28.9" y="119">GND</text>
<text x="57.2" y="119">GND</text>
<text x="112.1" y="115.8">GND</text>
<text x="141.6" y="115.8">GND</text>
<text x="158.7" y="136.1">VCC</text>
<text x="75.6" y="139.3">VCC</text>
<text x="33.5" y="155.8">GND</text>
<text x="116.7" y="152.6">GND</text>
<text x="19.7" y="164.7">VCC</text>
<text x="36.7" y="172.3">H3</text>
<text x="49.4" y="172.3">H2</text>
<text x="25.4" y="175.2">D1</text>
<text x="25.4" y="177.7">POWER</text>
<text x="24.1" y="182.5">R6</text>
<text x="24.1" y="185">220</text>
<text x="36.7" y="181.2">H1</text>
<text x="49.4" y="181.2">H4</text>
<text x="19.6" y="195.2">GND</text>
<text x="42.4" y="192.6">GND</text>
</g>
<g font-size="1.8" fill="#a90000">
<text x="44.2" y="35.6" transform="rotate(-90 44.2 35.6)">3</text>
<text x="46.7" y="35.6" transform="rotate(-90 46.7 35.6)">2</text>
<text x="49.3" y="35.6" transform="rotate(-90 49.3 35.6)">1</text>
<text x="133.1" y="30.5" transform="rotate(-90 133.1 30.5)">14</text>
<text x="156" y="30.5" transform="rotate(-90 156 30.5)">14</text>
<text x="36.1" y="45.5">1</text>
<text x="73" y="47.7">2</text>
<text x="80.6" y="45.2">1</text>
<text x="36.1" y="50.5">2</text>
<text x="80.6" y="50.2">3</text>
<text x="133.1" y="50.2" transform="rotate(-90 133.1 50.2)">7</text>
<text x="156" y="50.2" transform="rotate(-90 156 50.2)">7</text>
<text x="73" y="57.9">5</text>
<text x="80.6" y="55.3">4</text>
<text x="80.6" y="60.4">6</text>
<text x="123.8" y="81.7">1</text>
<text x="132" y="81.7">50</text>
<text x="210.7" y="81">1</text>
<text x="210.7" y="83.6">3</text>
<text x="219.6" y="81">2</text>
<text x="219.6" y="83.6">4</text>
<text x="40.6" y="84.8">1</text>
<text x="40.6" y="87.4">2</text>
<text x="40.6" y="89.9">3</text>
<text x="48.9" y="89.9">48</text>
<text x="48.9" y="87.4">49</text>
<text x="48.9" y="84.8">50</text>
<text x="123.8" y="84.2">2</text>
<text x="123.8" y="86.7">3</text>
<text x="123.8" y="89.3">4</text>
<text x="132" y="89.3">47</text>
<text x="132" y="86.7">48</text>
<text x="132" y="84.2">49</text>
<text x="210.7" y="86.1">5</text>
<text x="210.7" y="88.6">7</text>
<text x="219.6" y="86.1">6</text>
<text x="219.6" y="88.6">8</text>
<text x="40.6" y="92.5">4</text>
<text x="40.6" y="95">5</text>
<text x="48.9" y="95">46</text>
<text x="48.9" y="92.5">47</text>
<text x="123.8" y="91.8">5</text>
<text x="123.8" y="94.4">6</text>
<text x="132" y="94.4">45</text>
<text x="132" y="91.8">46</text>
<text x="210.1" y="93.7">11</text>
<text x="210.7" y="91.2">9</text>
<text x="219" y="91.2">10</text>
<text x="219" y="93.7">12</text>
<text x="40.6" y="97.5">6</text>
<text x="40.6" y="100.1">7</text>
<text x="48.9" y="100.1">44</text>
<text x="48.9" y="97.5">45</text>
<text x="123.8" y="96.9">7</text>
<text x="123.8" y="99.4">8</text>
<text x="123.8" y="102">9</text>
<text x="132" y="102">42</text>
<text x="132" y="99.4">43</text>
<text x="132" y="96.9">44</text>
<text x="210.1" y="96.3">13</text>
<text x="210.1" y="98.8">15</text>
<text x="210.1" y="101.3">17</text>
<text x="219" y="96.3">14</text>
<text x="219" y="98.8">16</text>
<text x="219" y="101.3">18</text>
<text x="40" y="107.7">10</text>
<text x="40.6" y="102.6">8</text>
<text x="40.6" y="105.2">9</text>
<text x="48.9" y="107.7">41</text>
<text x="48.9" y="105.2">42</text>
<text x="48.9" y="102.6">43</text>
<text x="123.1" y="104.5">10</text>
<text x="123.1" y="107.1">11</text>
<text x="132" y="107.1">40</text>
<text x="132" y="104.5">41</text>
<text x="210.1" y="103.9">19</text>
<text x="210.1" y="106.4">21</text>
<text x="219" y="103.9">20</text>
<text x="219" y="106.4">22</text>
<text x="40" y="110.2">11</text>
<text x="40" y="112.8">12</text>
<text x="48.9" y="112.8">39</text>
<text x="48.9" y="110.2">40</text>
<text x="123.1" y="109.6">12</text>
<text x="123.1" y="112.1">13</text>
<text x="132" y="112.1">38</text>
<text x="132" y="109.6">39</text>
<text x="210.1" y="109">23</text>
<text x="210.1" y="111.5">25</text>
<text x="219" y="109">24</text>
<text x="219" y="111.5">26</text>
<text x="40" y="115.3">13</text>
<text x="40" y="117.9">14</text>
<text x="48.9" y="117.9">37</text>
<text x="48.9" y="115.3">38</text>
<text x="123.1" y="114.7">14</text>
<text x="123.1" y="117.2">15</text>
<text x="123.1" y="119.8">16</text>
<text x="132" y="119.8">35</text>
<text x="132" y="117.2">36</text>
<text x="132" y="114.7">37</text>
<text x="210.1" y="114">27</text>
<text x="210.1" y="116.6">29</text>
<text x="210.1" y="119.1">31</text>
<text x="219" y="114">28</text>
<text x="219" y="116.6">30</text>
<text x="219" y="119.1">32</text>
<text x="40" y="120.4">15</text>
<text x="40" y="122.9">16</text>
<text x="40" y="125.5">17</text>
<text x="48.9" y="125.5">34</text>
<text x="48.9" y="122.9">35</text>
<text x="48.9" y="120.4">36</text>
<text x="123.1" y="122.3">17</text>
<text x="123.1" y="124.8">18</text>
<text x="132" y="124.8">33</text>
<text x="132" y="122.3">34</text>
<text x="210.1" y="121.7">33</text>
<text x="210.1" y="124.2">35</text>
<text x="219" y="121.7">34</text>
<text x="219" y="124.2">36</text>
<text x="40" y="128">18</text>
<text x="40" y="130.6">19</text>
<text x="48.9" y="130.6">32</text>
<text x="48.9" y="128">33</text>
<text x="123.1" y="127.4">19</text>
<text x="123.1" y="129.9">20</text>
<text x="132" y="129.9">31</text>
<text x="132" y="127.4">32</text>
<text x="210.1" y="126.7">37</text>
<text x="210.1" y="129.3">39</text>
<text x="219" y="126.7">38</text>
<text x="219" y="129.3">40</text>
<text x="40" y="133.1">20</text>
<text x="40" y="135.6">21</text>
<text x="48.9" y="135.6">30</text>
<text x="48.9" y="133.1">31</text>
<text x="123.1" y="132.5">21</text>
<text x="123.1" y="135">22</text>
<text x="123.1" y="137.5">23</text>
<text x="132" y="137.5">28</text>
<text x="132" y="135">29</text>
<text x="132" y="132.5">30</text>
<text x="40" y="138.2">22</text>
<text x="40" y="140.7">23</text>
<text x="40" y="143.3">24</text>
<text x="48.9" y="143.3">27</text>
<text x="48.9" y="140.7">28</text>
<text x="48.9" y="138.2">29</text>
<text x="123.1" y="140.1">24</text>
<text x="123.1" y="142.6">25</text>
<text x="132" y="142.6">26</text>
<text x="132" y="140.1">27</text>
<text x="40" y="145.8">25</text>
<text x="48.9" y="145.8">26</text>
</g>
<g font-size="1.8" fill="#0f0f0f">
<text x="52.1" y="45.4">5VDC</text>
<text x="58.1" y="45.4">IN</text>
<text x="36.1" y="48">3 AUX GND</text>
<text x="205.6" y="83.5">D3</text>
<text x="230.5" y="83.5">D4</text>
<text x="35.4" y="87.3">D3</text>
<text x="35.4" y="89.8">D2</text>
<text x="53.2" y="89.8">D5</text>
<text x="53.2" y="87.3">D4</text>
<text x="118.6" y="86.6">D2</text>
<text x="118.6" y="84.1">D3</text>
<text x="118.6" y="89.2">D1</text>
<text x="136.4" y="89.2">D6</text>
<text x="136.4" y="86.6">D5</text>
<text x="136.4" y="84.1">D4</text>
<text x="205.6" y="86">D2</text>
<text x="205.6" y="88.6">D1</text>
<text x="230.5" y="88.6">D6</text>
<text x="230.5" y="86">D5</text>
<text x="35.4" y="94.9">D0</text>
<text x="35.4" y="92.4">D1</text>
<text x="53.2" y="92.4">D6</text>
<text x="53.2" y="94.9">D7</text>
<text x="116.2" y="94.3">A0</text>
<text x="118.6" y="91.7">D0</text>
<text x="136.4" y="91.7">D7</text>
<text x="136.5" y="94.3">A15</text>
<text x="203.2" y="93.6">A0</text>
<text x="205.6" y="91.1">D0</text>
<text x="226.1" y="93.6">A15</text>
<text x="230.5" y="91.1">D7</text>
<text x="33.1" y="97.4">A0</text>
<text x="33.1" y="100">A1</text>
<text x="53.3" y="97.4">A15</text>
<text x="53.3" y="100">A14</text>
<text x="116.2" y="101.9">A3</text>
<text x="116.2" y="99.3">A2</text>
<text x="116.2" y="96.8">A1</text>
<text x="136.5" y="101.9">A12</text>
<text x="136.5" y="99.3">A13</text>
<text x="136.5" y="96.8">A14</text>
<text x="203.2" y="98.7">A2</text>
<text x="203.2" y="101.3">A3</text>
<text x="203.2" y="96.2">A1</text>
<text x="226.1" y="96.2">A14</text>
<text x="226.1" y="101.3">A12</text>
<text x="226.1" y="98.7">A13</text>
<text x="33.1" y="107.6">A4</text>
<text x="33.1" y="102.5">A2</text>
<text x="33.1" y="105.1">A3</text>
<text x="53.3" y="105.1">A12</text>
<text x="53.3" y="107.6">A11</text>
<text x="53.3" y="102.5">A13</text>
<text x="116.2" y="104.4">A4</text>
<text x="116.2" y="107">A5</text>
<text x="136.5" y="107">A10</text>
<text x="136.5" y="104.4">A11</text>
<text x="203.2" y="106.3">A5</text>
<text x="203.2" y="103.8">A4</text>
<text x="226.1" y="103.8">A11</text>
<text x="226.1" y="106.3">A10</text>
<text x="33.1" y="110.1">A5</text>
<text x="33.1" y="112.7">A6</text>
<text x="53.3" y="112.7">A9</text>
<text x="53.3" y="110.1">A10</text>
<text x="116.2" y="112">A7</text>
<text x="116.2" y="109.5">A6</text>
<text x="136.5" y="109.5">A9</text>
<text x="136.5" y="112">A8</text>
<text x="203.2" y="111.4">A7</text>
<text x="203.2" y="108.9">A6</text>
<text x="226.1" y="111.4">A8</text>
<text x="226.1" y="108.9">A9</text>
<text x="33.1" y="115.2">A7</text>
<text x="53.3" y="115.2">A8</text>
</g>
<g font-size="1.8" fill="#000084">
<text x="18.4" y="83.5">D[0..7]</text>
<text x="101.6" y="80.3">D[0..7]</text>
<text x="188.6" y="79.7">D[0..7]</text>
<text x="98.1" y="89.2">A[0..15]</text>
<text x="185.1" y="88.6">A[0..15]</text>
<text x="14.9" y="92.4">A[0..15]</text>
<text x="74.5" y="101.9">D[0..7]</text>
<text x="157.6" y="98.7">D[0..7]</text>
<text x="243.4" y="97.5">D[0..7]</text>
<text x="155.1" y="118.4">A[0..15]</text>
<text x="238.9" y="119.1">A[0..15]</text>
<text x="71.9" y="121.6">A[0..15]</text>
</g>
<g font-size="1.8" fill="#840084">
<text x="53.3" y="82.1">IO_01:</text>
<text x="60.4" y="82.1">0x7F00</text>
<text x="129" y="79">0x7F10 IO_02:</text>
<text x="142.3" y="79">0x7F10</text>
</g>
</svg>
